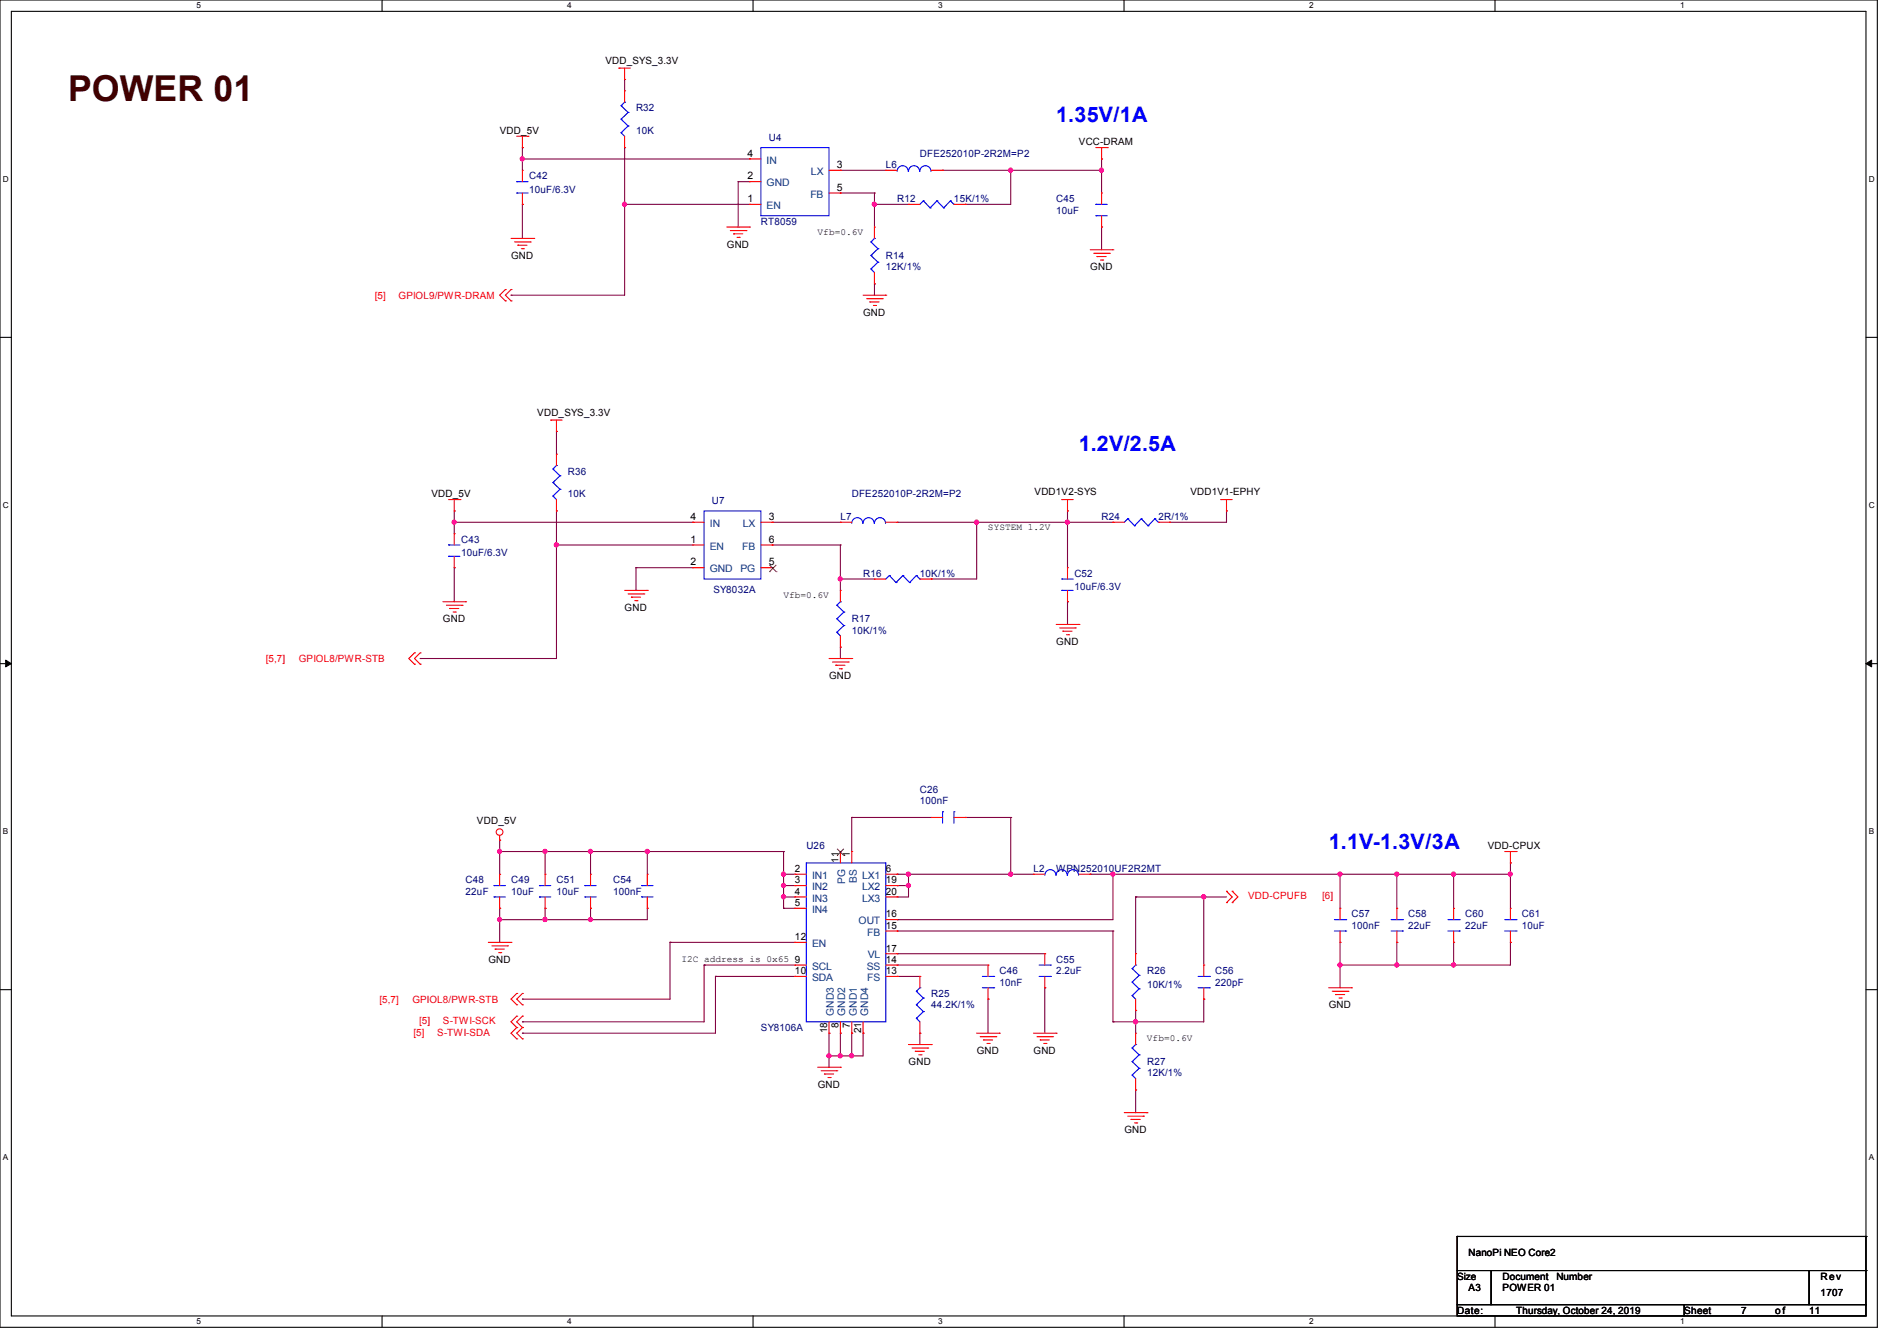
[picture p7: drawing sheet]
<svg xmlns="http://www.w3.org/2000/svg" width="297mm" height="210mm" viewBox="0 0 297 210" stroke-linecap="round" stroke-linejoin="round" font-family="sans-serif">
<path d="M0 0h293.9v207.9h-293.9zM1.8 1.8h290.3v204.3h-290.3z" fill="none" stroke="#000" stroke-width=".17"/>
<g fill="#fff">
<path d="M30.8 .2h.7v1.4h-.7z"/>
<path d="M30.8 206.2h.7v1.4h-.7z"/>
</g>
<path d="M59.8 0v1.8M59.8 206.1v1.8" fill="none" stroke="#000" stroke-width=".17"/>
<g fill="#fff">
<path d="M88.8 .2h.7v1.4h-.7z"/>
<path d="M88.8 206.2h.7v1.4h-.7z"/>
</g>
<path d="M117.9 0v1.8M117.9 206.1v1.8" fill="none" stroke="#000" stroke-width=".17"/>
<g fill="#fff">
<path d="M146.9 .2h.7v1.4h-.7z"/>
<path d="M146.9 206.2h.7v1.4h-.7z"/>
</g>
<path d="M176 0v1.8M176 206.1v1.8" fill="none" stroke="#000" stroke-width=".17"/>
<g fill="#fff">
<path d="M205 .2h.7v1.4h-.7z"/>
<path d="M205 206.2h.7v1.4h-.7z"/>
</g>
<path d="M234.1 0v1.8M234.1 206.1v1.8" fill="none" stroke="#000" stroke-width=".17"/>
<g fill="#fff">
<path d="M263.1 .2h.6v1.4h-.6z"/>
<path d="M263.1 206.2h.6v1.4h-.6z"/>
<path d="M.5 27.3h.9v1.4h-.9z"/>
<path d="M292.6 27.3h.9v1.4h-.9z"/>
<path d="M.5 78.4h.9v1.4h-.9z"/>
<path d="M292.6 78.4h.9v1.4h-.9z"/>
</g>
<path d="M0 52.8h1.8M292.1 52.8h1.8" fill="none" stroke="#000" stroke-width=".17"/>
<g fill="#fff">
<path d="M.5 129.5h.8v1.4h-.8z"/>
<path d="M292.6 129.5h.8v1.4h-.8z"/>
</g>
<path d="M0 103.9h1.8M292.1 103.9h1.8" fill="none" stroke="#000" stroke-width=".17"/>
<path d="M.9 103.4l.9 .5-.9 .5zM292.1 103.9l.9-.5v1z" fill="#000" stroke="#000" stroke-width=".16"/>
<g fill="#fff">
<path d="M.5 180.5h.8v1.4h-.8z"/>
<path d="M292.6 180.5h.8v1.4h-.8z"/>
</g>
<g fill="none" stroke="#000" stroke-width=".17">
<path d="M0 155h1.8M292.1 155h1.8M228.1 199h5.4v5.3h-5.4zM228.1 193.6h.1M228.1 193.6v5.4M228.1 193.6h64M233.5 199h49.8v5.3h-49.8zM283.3 199h8.8v5.3h-8.8zM292.1 193.6h.1M292.1 199h.1M292.1 193.6v5.4M228.1 204.3h35.6v1.8h-35.6z"/>
<path d="M263.7 204.3h28.4v1.8h-28.4z"/>
</g>
<g fill="none" stroke="#800040" stroke-width=".17">
<path d="M97.8 12.4h.1M97.8 12.4v1.8M81.8 32h.1M81.8 24.9h.1M81.8 23.1h.1M81.8 23.1v3.6M81.8 32v5.3M81.8 24.9h35.5M97.8 32h.1M97.8 23.1h.1M97.8 32h19.5M97.8 23.1v23.1h-17.8"/>
<path d="M115.6 28.4h.1M115.6 35.6h.1M115.6 28.4h1.7M115.6 28.4v7.2M117.3 24.9h.1M131.6 30.2h.1M131.6 26.7h.1M131.6 26.7h7.1M131.6 30.2h5.3M136.9 32h.1M136.9 30.2h.1M136.9 32h5.3"/>
<path d="M136.9 30.2v5.4M147.6 26.7h.1M147.6 26.7h24.9M151.1 32h.1M158.2 26.7h.1M158.2 26.7v5.3h-7.1M172.5 35.6h.1M172.5 26.7h.1M172.5 24.9h.1M172.5 24.9v5.3M172.5 35.6v3.5M80 46.2h.1"/>
<path d="M136.9 44.4h.1M136.9 44.4v1.8M87.1 67.6h.1M87.1 67.6v3.5M71.1 81.8h.1M71.1 80h.1M71.1 88.9h.1M71.1 81.8h37.4M71.1 80v3.6M71.1 88.9v5.3M87.1 80h.1M87.1 85.3h.1"/>
<path d="M87.1 85.3h21.4M87.1 80v23.1h-21.3M99.6 92.5h.1M99.6 88.9h.1M99.6 88.9v3.6M99.6 88.9h8.9M120.9 81.8h.1M120.9 85.3h.1M120.9 81.8h10.7M120.9 85.3h10.7M131.6 90.7h.1M131.6 85.3h.1"/>
<path d="M131.6 85.3v7.2M131.6 90.7h5.3M140.5 81.8h.1M140.5 81.8h33.7M145.8 90.7h.1M152.9 81.8h.1M152.9 81.8v8.9h-7.1M167.1 81.8h.1M167.1 94.2h.1M167.1 80h.1M167.1 80v8.9M167.1 94.2v3.6"/>
<path d="M183.1 81.8h.1M192 80h.1M192 80v1.8h-8.9M65.8 103.1h.1M131.6 101.3h.1M131.6 101.3v1.8M78.2 133.3h.1M78.2 131.6h.1M78.2 131.6v5.3M78.2 133.3h44.5M85.3 133.3h.1M85.3 133.3v3.6"/>
<path d="M92.5 133.3h.1M92.5 133.3v3.6M101.3 133.3h.1M101.3 133.3v3.6M122.7 133.3h.1M122.7 138.7h.1M122.7 136.9h.1M122.7 133.3v8.9M122.7 136.9h1.8M122.7 138.7h1.8M133.3 128h.1M133.3 128h12.5"/>
<path d="M133.3 128v5.3M140.5 136.9h.1M140.5 138.7h.1M140.5 136.9h21.3M140.5 138.7h1.7M142.2 136.9h.1M142.2 138.7h.1M142.2 136.9v3.6h-1.7M151.1 128h.1M151.1 128h7.1M158.2 136.9h.1M158.2 128h.1"/>
<path d="M158.2 128v8.9M170.7 136.9h.1M170.7 136.9h65.8M174.2 136.9h.1M174.2 136.9v7.1h-33.7M209.8 136.9h.1M209.8 136.9v5.3M218.7 136.9h.1M218.7 136.9v5.3M227.6 136.9h.1M227.6 136.9v5.3M236.5 135.1h.1"/>
<path d="M236.5 136.9h.1M236.5 135.1v7.1M78.2 142.2h.1M78.2 144h.1M78.2 142.2v5.4M81.8 156.5h.1M85.3 142.2h.1M85.3 144h.1M85.3 142.2v1.8M92.5 142.2h.1M92.5 144h.1M92.5 142.2v1.8"/>
<path d="M101.3 142.2h.1M101.3 142.2v1.8h-23.1M104.9 147.6h.1M104.9 147.6v8.9h-23.1M104.9 147.6h19.6M110.2 151.1h.1M110.2 151.1v8.9h-28.4M110.2 151.1h14.3M112 152.9h.1M112 152.9v8.9h-30.2M112 152.9h12.5M122.7 140.5h.1"/>
<path d="M122.7 142.2h.1M122.7 140.5h1.8M122.7 142.2h1.8M140.5 145.8h.1M140.5 140.5h.1M140.5 144h.1M140.5 149.4h.1M140.5 151.1h.1M140.5 152.9h.1M140.5 151.1h14.2M140.5 145.8h33.7M140.5 152.9h3.5"/>
<path d="M140.5 149.4h23.1M154.7 156.5h.1M154.7 156.5v5.3M163.6 154.7h.1M163.6 154.7v7.1M174.2 145.8h.1M174.2 145.8v14.2M177.8 140.5h.1M177.8 158.2h.1M177.8 140.5v8.9M177.8 158.2v3.6M177.8 140.5h14.2"/>
<path d="M188.5 140.5h.1M188.5 156.5h.1M188.5 140.5v10.6M188.5 156.5v3.5h-14.3M209.8 151.1h.1M209.8 147.6h.1M209.8 147.6v7.1M218.7 147.6h.1M218.7 151.1h.1M218.7 147.6v3.5M227.6 147.6h.1M227.6 151.1h.1"/>
<path d="M227.6 147.6v3.5M236.5 147.6h.1M236.5 147.6v3.5h-26.7M81.8 160h.1M81.8 161.8h.1M129.8 161.8h.1M129.8 165.4h.1M129.8 161.8v5.3M131.6 165.4h.1M131.6 161.8h.1M131.6 161.8v3.6M133.3 165.4h.1"/>
<path d="M133.3 161.8h.1M133.3 161.8v3.6M135.1 161.8h.1M135.1 161.8v3.6h-5.3M144 161.8h.1M144 161.8v1.8M174.2 160h.1M177.8 170.7h.1M177.8 160h.1M177.8 170.7v3.5"/>
</g>
<g fill="#f0f" stroke="#f0f" stroke-width=".17">
<circle cx="97.8" cy="32" r=".32"/>
<circle cx="81.8" cy="24.9" r=".32"/>
<circle cx="136.9" cy="32" r=".32"/>
<circle cx="172.4" cy="26.6" r=".32"/>
<circle cx="158.2" cy="26.6" r=".32"/>
<circle cx="131.6" cy="90.7" r=".32"/>
<circle cx="71.1" cy="81.8" r=".32"/>
<circle cx="167.1" cy="81.8" r=".32"/>
<circle cx="152.9" cy="81.8" r=".32"/>
<circle cx="87.1" cy="85.3" r=".32"/>
<circle cx="177.8" cy="160" r=".32"/>
<circle cx="188.4" cy="140.4" r=".32"/>
<circle cx="122.7" cy="138.7" r=".32"/>
<circle cx="122.7" cy="136.9" r=".32"/>
<circle cx="122.7" cy="140.4" r=".32"/>
<circle cx="92.4" cy="144" r=".32"/>
<circle cx="92.4" cy="133.3" r=".32"/>
<circle cx="101.3" cy="133.3" r=".32"/>
<circle cx="142.2" cy="138.7" r=".32"/>
<circle cx="158.2" cy="136.9" r=".32"/>
<circle cx="142.2" cy="136.9" r=".32"/>
<circle cx="209.8" cy="136.9" r=".32"/>
<circle cx="174.2" cy="136.9" r=".32"/>
<circle cx="218.7" cy="151.1" r=".32"/>
<circle cx="227.6" cy="136.9" r=".32"/>
<circle cx="218.7" cy="136.9" r=".32"/>
<circle cx="209.8" cy="151.1" r=".32"/>
<circle cx="236.5" cy="136.9" r=".32"/>
<circle cx="227.6" cy="151.1" r=".32"/>
<circle cx="129.8" cy="165.3" r=".32"/>
<circle cx="85.3" cy="133.3" r=".32"/>
<circle cx="131.6" cy="165.3" r=".32"/>
<circle cx="85.3" cy="144" r=".32"/>
<circle cx="78.2" cy="144" r=".32"/>
<circle cx="133.3" cy="165.3" r=".32"/>
<circle cx="78.2" cy="133.3" r=".32"/>
</g>
<g fill="none" stroke="#f00" stroke-width=".17">
<path d="M96.9 10.7h.1M96.9 10.7h1.8M97.8 12.4h.1M97.8 14.2h.1M97.8 10.7v1.7M97.8 14.2v1.8M80 37.3h3.6M80.6 37.9h2.4M80.9 21.3h1.8M81.1 38.4h.1M81.1 38.4h1.4M81.6 38.9h.4"/>
<path d="M81.8 23.1h.1M81.8 26.7h.1M81.8 32h.1M81.8 21.3v1.8M81.8 26.7v1.7M81.8 30.2v1.8M82 38.9h.1M82.7 21.3h.1M83 37.9h.1M83.6 37.3h.1M97.8 23.1h.1M97.8 21.3v1.8"/>
<path d="M113.8 35.6h3.5M114.3 36.1h2.5M114.9 36.6h.1M114.9 36.6h1.4M115.4 37.2h.3M115.7 37.2h.1M116.8 36.1h.1M117.3 35.6h.1M117.3 32h.1M117.3 28.4h.1M117.3 24.9h.1M117.3 32h1.8"/>
<path d="M117.3 28.4h1.8M117.3 24.9h1.8M129.8 26.7h1.8M129.8 30.2h1.8M131.6 26.7h.1M131.6 30.2h.1M136.9 35.6h.1M136.9 35.6v1.7M138.7 26.7h.1M138.7 26.7h1.8M142.2 32h.1M142.2 32h1.8"/>
<path d="M145.8 26.7h1.8M147.6 26.7h.1M149.4 32h1.7M151.1 32h.1M170.7 39.1h3.5M171.2 39.7h2.5M171.6 23.1h1.8M172.5 24.9h.1M172.5 30.2h.1M172.5 35.6h.1M172.5 23.1v1.8M172.5 30.2v1.8"/>
<path d="M172.5 33.8v1.8M173.4 23.1h.1M173.7 39.7h.1M174.2 39.1h.1M79.1 47.1h.1M79.1 45.3h.1M79.1 45.3l-.9 .9 .9 .9M80 47.1h.1M80 45.3h.1M80 45.3l-.9 .9 .9 .9M135.1 46.2h3.6M135.7 46.8h2.4"/>
<path d="M136.2 47.3h.1M136.2 47.3h1.4M136.7 47.8h.4M136.9 44.4h.1M136.9 42.7v1.7M137.1 47.8h.1M138.1 46.8h.1M138.7 46.2h.1M171.7 40.2h.1M171.7 40.2h1.5M172.3 40.7h.3M172.6 40.7h.1"/>
<path d="M70.2 78.2h1.8M71.1 78.2v1.8M72 78.2h.1M86.2 65.8h.1M86.2 65.8h1.8M87.1 67.6h.1M87.1 71.1h.1M87.1 65.8v1.8M87.1 71.1v1.8M87.1 78.2v1.8M166.2 78.2h.1M166.2 78.2h1.8"/>
<path d="M167.1 78.2v1.8M191.1 78.2h.1M191.1 78.2h1.8M192 78.2v1.8M69.3 94.2h3.6M69.9 94.8h2.4M70.4 95.3h.1M70.4 95.3h1.4M71 95.8h.3M71.1 80h.1M71.1 83.6h.1M71.1 88.9h.1"/>
<path d="M71.1 83.6v1.7M71.1 87.1v1.8M71.3 95.8h.1M72.3 94.8h.1M72.9 94.2h.1M87.1 80h.1M97.8 92.5h3.5M98.3 93h2.5M98.8 93.5h.1M98.8 93.5h1.5M99.4 94.1h.3M99.7 94.1h.1"/>
<path d="M100.8 93h.1M101.3 92.5h.1M108.5 85.3h.1M108.5 88.9h.1M108.5 81.8h.1M108.5 81.8h1.7M108.5 85.3h1.7M108.5 88.9h1.7M119.1 81.8h1.8M119.1 85.3h1.8M119.1 88.9h1.8M120.9 81.8h.1"/>
<path d="M120.9 88.9h.1M120.9 85.3h.1M131.6 92.5h.1M131.6 81.8h.1M131.6 92.5v1.7M131.6 99.6v1.7M131.6 81.8h1.7M136.9 90.7h.1M136.9 90.7h1.8M138.7 81.8h1.8M140.5 81.8h.1M144 90.7h1.8"/>
<path d="M145.8 90.7h.1M165.4 97.8h3.5M165.9 98.3h2.5M166.4 98.8h.1M166.4 98.8h1.5M167 99.4h.3M167.1 80h.1M167.1 88.9h.1M167.1 94.2h.1M167.1 88.9v1.8M167.1 92.5v1.7M167.3 99.4h.1"/>
<path d="M168.4 98.3h.1M168.9 97.8h.1M174.2 81.8h.1M174.2 81.8h1.8M181.4 81.8h1.7M183.1 81.8h.1M192 80h.1M64.9 104h.1M64.9 102.2h.1M64.9 102.2l-.9 .9 .9 .9M65.8 104h.1M65.8 102.2h.1"/>
<path d="M65.8 102.2l-.9 .9 .9 .9M129.8 103.1h3.5M130.3 103.7h2.5M130.9 104.2h.1M130.9 104.2h1.4M131.4 104.7h.3M131.6 101.3h.1M131.7 104.7h.1M132.8 103.7h.1M133.3 103.1h.1M78.2 131.6h.1M78.2 136.9h.1"/>
<path d="M78.2 130.9v.7M78.2 136.9v1.8M85.3 136.9h.1M85.3 136.9v1.8M92.5 136.9h.1M92.5 136.9v1.8M101.3 136.9h.1M101.3 136.9v1.8M124.5 136.9h.1M124.5 138.7h.1M124.5 136.9h1.7M124.5 138.7h1.7"/>
<path d="M131.6 133.3h.1M131.6 133.3v1.8M133.3 133.3h.1M133.3 133.3v1.8M138.7 136.9h1.8M138.7 138.7h1.8M140.5 136.9h.1M140.5 138.7h.1M145.8 128h.1M145.8 128h1.8M149.4 128h1.7M151.1 128h.1"/>
<path d="M161.8 136.9h.1M161.8 136.9h1.8M168.9 136.9h1.8M170.7 136.9h.1M192 139.6h.1M192 139.6l.9 .9-.9 .9M192.9 139.6h.1M192.9 139.6l.9 .9-.9 .9M235.6 133.3h1.8M236.5 135.1h.1M236.5 133.3v1.8M237.4 133.3h.1"/>
<path d="M76.5 147.6h3.5M77 148.1h2.5M77.5 148.6h.1M77.5 148.6h1.5M78.1 149.2h.3M78.2 142.2h.1M78.2 140.5v1.7M78.4 149.2h.1M79.5 148.1h.1M80 147.6h.1M80.9 157.4h.1M80.9 155.6h.1"/>
<path d="M80.9 159.1h.1M80.9 155.6l-.9 .9 .9 .9M80.9 159.1l-.9 .9 .9 .9M81.8 157.4h.1M81.8 155.6h.1M81.8 159.1h.1M81.8 155.6l-.9 .9 .9 .9M81.8 159.1l-.9 .9 .9 .9M85.3 142.2h.1M85.3 140.5v1.7M92.5 142.2h.1M92.5 140.5v1.7"/>
<path d="M101.3 142.2h.1M101.3 140.5v1.7M124.5 140.5h.1M124.5 142.2h.1M124.5 151.1h.1M124.5 152.9h.1M124.5 147.6h.1M124.5 147.6h1.7M124.5 140.5h1.7M124.5 142.2h1.7M124.5 151.1h1.7M124.5 152.9h1.7"/>
<path d="M138.7 140.5h1.8M138.7 151.1h1.8M138.7 152.9h1.8M138.7 145.8h1.8M138.7 144h1.8M138.7 149.4h1.8M140.5 140.5h.1M140.5 152.9h.1M140.5 151.1h.1M140.5 145.8h.1M140.5 144h.1M140.5 149.4h.1"/>
<path d="M144 152.9h.1M144 152.9v1.8M154.7 156.5h.1M154.7 151.1h.1M154.7 151.1v1.8M154.7 154.7v1.8M163.6 154.7h.1M163.6 149.4h.1M163.6 149.4v1.7M163.6 152.9v1.8M177.8 158.2h.1M177.8 149.4h.1"/>
<path d="M177.8 149.4v1.7M177.8 156.5v1.7M188.5 156.5h.1M188.5 151.1h.1M188.5 151.1v1.8M188.5 154.7v1.8M192 141.4h.1M192.9 141.4h.1M208 154.7h3.6M208.6 155.2h2.4M209.1 155.7h.1M209.1 155.7h1.4"/>
<path d="M209.6 156.3h.4M209.8 147.6h.1M209.8 142.2h.1M209.8 142.2v1.8M209.8 145.8v1.8M210 156.3h.1M211 155.2h.1M211.6 154.7h.1M218.7 147.6h.1M218.7 142.2h.1M218.7 142.2v1.8M218.7 145.8v1.8"/>
<path d="M227.6 147.6h.1M227.6 142.2h.1M227.6 142.2v1.8M227.6 145.8v1.8M236.5 147.6h.1M236.5 142.2h.1M236.5 142.2v1.8M236.5 145.8v1.8M80.9 162.7h.1M80.9 160.9h.1M80.9 160.9l-.9 .9 .9 .9M81.8 162.7h.1"/>
<path d="M81.8 160.9h.1M81.8 160.9l-.9 .9 .9 .9M128 167.1h3.6M128.6 167.7h2.4M129.1 168.2h.1M129.1 168.2h1.4M129.6 168.7h.4M129.8 161.8h.1M129.8 160v1.8M130 168.7h.1M131 167.7h.1M131.6 167.1h.1"/>
<path d="M131.6 161.8h.1M131.6 160v1.8M133.3 161.8h.1M133.3 160v1.8M135.1 161.8h.1M135.1 160v1.8M142.2 163.6h3.6M142.8 164.1h2.4M143.3 164.6h.1M143.3 164.6h1.4M143.8 165.2h.4M144 161.8h.1"/>
<path d="M144 160v1.8M144.2 165.2h.1M145.2 164.1h.1M145.8 163.6h.1M152.9 161.8h3.6M153.5 162.3h2.4M154 162.9h.1M154 162.9h1.4M154.5 163.4h.4M154.9 163.4h.1M155.9 162.3h.1M156.5 161.8h.1"/>
<path d="M161.8 161.8h3.6M162.3 162.3h2.5M162.9 162.9h.1M162.9 162.9h1.4M163.4 163.4h.3M163.7 163.4h.1M164.8 162.3h.1M165.4 161.8h.1M176 174.2h3.6M176.6 174.8h2.4M177.1 175.3h.1M177.1 175.3h1.4"/>
<path d="M177.6 175.9h.4M177.8 170.7h.1M177.8 161.8h.1M177.8 161.8v1.8M177.8 168.9v1.8M178 175.9h.1M179 174.8h.1M179.6 174.2h.1"/>
<circle cx="78.2" cy="130.3" r=".52"/>
</g>
<g fill="none" stroke="#00f" stroke-width=".17">
<path d="M97.2 18.7h.1M97.2 16.6h.1M97.2 18.7l1.1 1M97.2 16.6l1.1 1M97.8 16h.1M97.8 16l-.6 .6M98.3 19.7h.1M98.3 17.6h.1M98.3 19.7l-1.1 1.1M98.3 17.6l-1.1 1.1M80.9 28.4h.1M80.9 30.2h.1"/>
<path d="M80.9 28.4h1.8M80.9 30.2h1.8M97.2 20.8h.1M97.2 20.8l.6 .5M119.1 23.1h10.7v10.7h-10.7zM136.4 37.9h.1M136.4 37.9l1.1 1M136.9 37.3h.1M136.9 37.3l-.5 .6M137.5 38.9h.1M137.5 38.9l-1.1 1.1M140.5 26.8a.87 .87 0 0 1 .8-.8 .87 .87 0 0 1 .9 .8"/>
<path d="M142.2 26.8a.87 .87 0 0 1 .9-.8 .87 .87 0 0 1 .9 .8M144 26.8a.87 .87 0 0 1 .9-.8 .87 .87 0 0 1 .9 .8M144.6 31.5h.1M144.6 31.5l-.6 .5M144.6 31.5l1 1.1M145.6 32.6h.1M146.7 31.5h.1M146.7 31.5l-1.1 1.1M146.7 31.5l1 1.1M147.7 32.6h.1M148.8 31.5h.1M148.8 31.5l-1.1 1.1"/>
<path d="M148.8 31.5l.6 .5M149.4 32h.1M171.6 32h.1M171.6 33.8h.1M171.6 32h1.8M171.6 33.8h1.8M136.4 42.1h.1M136.4 40h.1M136.4 42.1l.5 .6M136.4 40l1.1 1.1M137.5 41.1h.1M137.5 41.1l-1.1 1"/>
<path d="M86.6 77.7h.1M86.6 75.6h.1M86.6 73.4h.1M86.6 77.7l.5 .5M86.6 75.6l1.1 1M86.6 73.4l1.1 1.1M87.1 72.9h.1M87.1 72.9l-.5 .5M87.7 76.6h.1M87.7 74.5h.1M87.7 76.6l-1.1 1.1M87.7 74.5l-1.1 1.1"/>
<path d="M70.2 85.3h.1M70.2 87.1h.1M70.2 85.3h1.8M70.2 87.1h1.8M110.2 80h8.9v10.7h-8.9zM131 99h.1M131 96.9h.1M131 94.8h.1M131 99l.6 .6M131 96.9l1.1 1.1M131 94.8l1.1 1M131.6 94.2h.1"/>
<path d="M131.6 94.2l-.6 .6M132.1 98h.1M132.1 95.8h.1M132.1 98l-1.1 1M132.1 95.8l-1.1 1.1M133.3 82a.87 .87 0 0 1 .9-.9 .87 .87 0 0 1 .9 .9M135.1 82a.87 .87 0 0 1 .9-.9 .87 .87 0 0 1 .9 .9M136.9 82a.87 .87 0 0 1 .9-.9 .87 .87 0 0 1 .8 .9M139.2 90.1h.1M139.2 90.1l-.5 .6M139.2 90.1l1.1 1.1M140.3 91.2h.1"/>
<path d="M141.4 90.1h.1M141.4 90.1l-1.1 1.1M141.4 90.1l1 1.1M142.4 91.2h.1M143.5 90.1h.1M143.5 90.1l-1.1 1.1M143.5 90.1l.5 .6M144 90.7h.1M166.2 90.7h.1M166.2 92.5h.1M166.2 90.7h1.8M166.2 92.5h1.8"/>
<path d="M176.6 81.2h.1M176.6 81.2l-.6 .6M176.6 81.2l1 1.1M177.6 82.3h.1M178.7 81.2h.1M178.7 81.2l-1.1 1.1M178.7 81.2l1 1.1M179.7 82.3h.1M180.8 81.2h.1M180.8 81.2l-1.1 1.1M180.8 81.2l.6 .6M181.4 81.8h.1"/>
<path d="M77.3 138.7h.1M77.3 138.7h1.8M84.5 138.7h.1M84.5 138.7h1.7M91.6 138.7h.1M91.6 138.7h1.7M100.5 138.7h.1M100.5 138.7h1.7M126.2 135.1h12.5v24.9h-12.5zM147.6 127.1h.1M147.6 127.1v1.8M149.4 127.1h.1"/>
<path d="M149.4 127.1v1.8M163.6 137.1a.87 .87 0 0 1 .8-.9 .87 .87 0 0 1 .9 .9M165.4 137.1a.87 .87 0 0 1 .8-.9 .87 .87 0 0 1 .9 .9M167.1 137.1a.87 .87 0 0 1 .9-.9 .87 .87 0 0 1 .9 .9M77.3 140.5h.1M77.3 140.5h1.8M84.5 140.5h.1M84.5 140.5h1.7M91.6 140.5h.1M91.6 140.5h1.7M100.5 140.5h.1M100.5 140.5h1.7"/>
<path d="M143.5 159.5h.1M143.5 157.4h.1M143.5 155.2h.1M143.5 159.5l.5 .5M143.5 157.4l1.1 1M143.5 155.2l1.1 1.1M144 154.7h.1M144 154.7l-.5 .5M144.6 158.4h.1M144.6 156.3h.1M144.6 158.4l-1.1 1.1M144.6 156.3l-1.1 1.1"/>
<path d="M153.8 154.7h1.8M153.8 152.9h1.8M155.6 154.7h.1M155.6 152.9h.1M162.7 152.9h1.8M162.7 151.1h1.8M164.5 152.9h.1M164.5 151.1h.1M177.2 155.9h.1M177.2 153.8h.1M177.2 151.7h.1M177.2 155.9l.6 .6"/>
<path d="M177.2 153.8l1.2 1.1M177.2 151.7l1.2 1M177.8 151.1h.1M177.8 151.1l-.6 .6M178.4 154.9h.1M178.4 152.7h.1M178.4 154.9l-1.2 1M178.4 152.7l-1.2 1.1M187.6 154.7h1.8M187.6 152.9h1.8M189.4 154.7h.1M189.4 152.9h.1"/>
<path d="M208.9 145.8h1.8M208.9 144h1.8M210.7 145.8h.1M210.7 144h.1M217.8 145.8h1.8M217.8 144h1.8M219.6 145.8h.1M219.6 144h.1M226.7 145.8h1.8M226.7 144h1.8M228.5 145.8h.1M228.5 144h.1"/>
<path d="M235.6 145.8h1.8M235.6 144h1.8M237.4 145.8h.1M237.4 144h.1M177.2 168.4h.1M177.2 166.2h.1M177.2 164.1h.1M177.2 168.4l.6 .5M177.2 166.2l1.2 1.1M177.2 164.1l1.2 1.1M177.8 163.6h.1M177.8 163.6l-.6 .5"/>
<path d="M178.4 167.3h.1M178.4 165.2h.1M178.4 167.3l-1.2 1.1M178.4 165.2l-1.2 1"/>
</g>
<path d="M120.5 89.5h.1M120.5 88.5l1 1M121.5 89.5h.1M121.5 88.5l-1 1M131.1 134h.1M131.1 132.9l1 1.1M132.1 134h.1M132.1 132.9l-1 1.1" fill="none" stroke="#804000" stroke-width=".16"/>
<text font-size="5.6" fill="#400000" x="10.7" y="15.8">POWER 01</text>
<g font-size="3.3" fill="#00f">
<text x="165.4" y="19.1">1.35V/1A</text>
<text x="168.9" y="70.7">1.2V/2.5A</text>
<text x="208" y="132.9">1.1V-1.3V/3A</text>
</g>
<g font-size="1.6">
<text x="94.8" y="10">VDD_SYS_3.3V</text>
<text x="78.2" y="21">VDD_5V</text>
<text x="168.9" y="22.8">VCC-DRAM</text>
<text x="117" y="28.1">2</text>
<text x="117" y="24.5">4</text>
<text x="131" y="26.3">3</text>
<text x="131" y="29.8">5</text>
<text x="117" y="31.6">1</text>
<text x="80" y="40.6">GND</text>
<text x="113.8" y="38.8">GND</text>
<text x="170.7" y="42.3">GND</text>
<text x="135.1" y="49.4">GND</text>
<text x="84.1" y="65.1">VDD_SYS_3.3V</text>
<text x="67.6" y="77.9">VDD_5V</text>
<text x="162" y="77.6">VDD1V2-SYS</text>
<text x="186.4" y="77.6">VDD1V1-EPHY</text>
<text x="108.1" y="81.4">4</text>
<text x="120.4" y="81.4">3</text>
<text x="108.1" y="85">1</text>
<text x="108.1" y="88.5">2</text>
<text x="120.4" y="88.5">5</text>
<text x="120.4" y="85">6</text>
<text x="97.8" y="95.7">GND</text>
<text x="69.3" y="97.5">GND</text>
<text x="165.4" y="101">GND</text>
<text x="129.8" y="106.3">GND</text>
<text x="74.7" y="129.1">VDD_5V</text>
<text x="124.5" y="136.6">2</text>
<text x="138.7" y="136.6">6</text>
<text x="232.9" y="133">VDD-CPUX</text>
<text x="124.5" y="138.3">3</text>
<text x="124.5" y="140.1">4</text>
<text x="124.5" y="141.9">5</text>
<text x="138.7" y="138.3">19</text>
<text x="138.7" y="140.1">20</text>
<text x="138.7" y="143.7">16</text>
<text x="124.5" y="147.2">12</text>
<text x="138.7" y="145.5">15</text>
<text x="138.7" y="149">17</text>
<text x="76.5" y="150.8">GND</text>
<text x="124.5" y="150.8">9</text>
<text x="124.5" y="152.6">10</text>
<text x="138.7" y="152.6">13</text>
<text x="138.7" y="150.8">14</text>
<text x="208" y="157.9">GND</text>
<text x="142.2" y="166.8">GND</text>
<text x="152.9" y="165">GND</text>
<text x="161.8" y="165">GND</text>
<text x="128" y="170.3">GND</text>
<text x="176" y="177.5">GND</text>
<text x="229.9" y="196.7">NanoPi NEO Core2</text>
<text x="228.1" y="200.4">Size</text>
<text x="229.9" y="202.2">A3</text>
<text x="235.2" y="200.4">Document</text>
<text x="235.3" y="202.2">POWER 01</text>
<text x="243.7" y="200.4">Number</text>
<text x="285" y="200.4">Rev</text>
<text x="285" y="202.9">1707</text>
<text x="228.1" y="205.7">Date:</text>
<text x="237.4" y="205.7">Thursday, October 24, 2019</text>
<text x="263.7" y="205.7">Sheet</text>
<text x="272.6" y="205.7">7</text>
<text x="277.9" y="205.7">o f</text>
<text x="283.3" y="205.7">11</text>
</g>
<g font-size="1.6" fill="#000080">
<text x="99.6" y="17.4">R32</text>
<text x="99.6" y="21">10K</text>
<text x="120.4" y="22.1">U4</text>
<text x="82.9" y="28.1">C42</text>
<text x="138.7" y="26.3">L6</text>
<text x="144" y="24.6">DFE252010P-2R2M=P2</text>
<text x="82.9" y="30.2">10uF/6.3V</text>
<text x="119.1" y="35.2">RT8059</text>
<text x="140.5" y="31.7">R12</text>
<text x="149.4" y="31.7">15K/1%</text>
<text x="165.4" y="31.7">C45</text>
<text x="165.4" y="33.4">10uF</text>
<text x="138.7" y="40.6">R14</text>
<text x="138.7" y="42.3">12K/1%</text>
<text x="88.9" y="74.3">R36</text>
<text x="88.9" y="77.9">10K</text>
<text x="133.4" y="77.9">DFE252010P-2R2M=P2</text>
<text x="111.5" y="79">U7</text>
<text x="131.6" y="81.4">L7</text>
<text x="172.5" y="81.4">R24</text>
<text x="181.4" y="81.4">2R/1%</text>
<text x="72.2" y="85">C43</text>
<text x="72.2" y="87.1">10uF/6.3V</text>
<text x="111.7" y="92.8">SY8032A</text>
<text x="135.1" y="90.3">R16</text>
<text x="144" y="90.3">10K/1%</text>
<text x="168.2" y="90.3">C52</text>
<text x="168.2" y="92.5">10uF/6.3V</text>
<text x="133.4" y="97.5">R17</text>
<text x="133.4" y="99.2">10K/1%</text>
<text x="144" y="124.1">C26</text>
<text x="144" y="125.9">100nF</text>
<text x="126.2" y="133">U26</text>
<text x="161.8" y="136.6">L2</text>
<text x="165.4" y="136.6">WPN252010UF2R2MT</text>
<text x="72.9" y="138.3">C48</text>
<text x="72.9" y="140.1">22uF</text>
<text x="80" y="138.3">C49</text>
<text x="80" y="140.1">10uF</text>
<text x="87.1" y="138.3">C51</text>
<text x="87.1" y="140.1">10uF</text>
<text x="96" y="138.3">C54</text>
<text x="96" y="140.1">100nF</text>
<text x="211.6" y="143.7">C57</text>
<text x="220.5" y="143.7">C58</text>
<text x="229.4" y="143.7">C60</text>
<text x="238.3" y="143.7">C61</text>
<text x="211.6" y="145.5">100nF</text>
<text x="220.5" y="145.5">22uF</text>
<text x="229.4" y="145.5">22uF</text>
<text x="238.3" y="145.5">10uF</text>
<text x="156.5" y="152.6">C46</text>
<text x="156.5" y="154.3">10nF</text>
<text x="165.4" y="150.8">C55</text>
<text x="165.4" y="152.6">2.2uF</text>
<text x="179.6" y="152.6">R26</text>
<text x="179.6" y="154.7">10K/1%</text>
<text x="190.3" y="152.6">C56</text>
<text x="190.3" y="154.3">220pF</text>
<text x="119.1" y="161.5">SY8106A</text>
<text x="145.8" y="156.1">R25</text>
<text x="145.8" y="157.9">44.2K/1%</text>
<text x="179.6" y="166.8">R27</text>
<text x="179.6" y="168.6">12K/1%</text>
</g>
<g font-size="1.6" fill="#004080">
<text x="120" y="29.2">GND</text>
<text x="120" y="25.6">IN</text>
<text x="127" y="27.4">LX</text>
<text x="120" y="32.7">EN</text>
<text x="126.9" y="30.9">FB</text>
<text x="111.1" y="82.5">IN</text>
<text x="116.3" y="82.5">LX</text>
<text x="111.1" y="86.1">EN</text>
<text x="111.1" y="89.6">GND</text>
<text x="115.9" y="89.6">PG</text>
<text x="116.2" y="86.1">FB</text>
<text x="127.1" y="137.6">IN1</text>
<text x="135" y="137.6">LX1</text>
<text x="127.1" y="139.4">IN2</text>
<text x="127.1" y="141.2">IN3</text>
<text x="127.1" y="143">IN4</text>
<text x="132.3" y="138.4" transform="rotate(-90 132.3 138.4)">PG</text>
<text x="134.1" y="138.2" transform="rotate(-90 134.1 138.2)">BS</text>
<text x="135" y="139.4">LX2</text>
<text x="135" y="141.2">LX3</text>
<text x="127.1" y="148.3">EN</text>
<text x="134.4" y="144.7">OUT</text>
<text x="135.8" y="146.5">FB</text>
<text x="127.1" y="151.8">SCL</text>
<text x="127.1" y="153.6">SDA</text>
<text x="135.7" y="151.8">SS</text>
<text x="135.8" y="153.6">FS</text>
<text x="135.9" y="150.1">VL</text>
<text x="130.6" y="159.1" transform="rotate(-90 130.6 159.1)">GND3</text>
<text x="132.3" y="159.1" transform="rotate(-90 132.3 159.1)">GND2</text>
<text x="134.1" y="159.1" transform="rotate(-90 134.1 159.1)">GND1</text>
<text x="135.9" y="159.1" transform="rotate(-90 135.9 159.1)">GND4</text>
</g>
<g font-size="1.6" fill="#f00">
<text x="58.7" y="46.8">[5]</text>
<text x="62.4" y="46.8">GPIOL9/PWR-DRAM</text>
<text x="41.6" y="103.7">[5,7]</text>
<text x="46.8" y="103.7">GPIOL8/PWR-STB</text>
<text x="195.4" y="140.8">VDD-CPUFB</text>
<text x="207" y="140.8">[6]</text>
<text x="59.4" y="157">[5,7]</text>
<text x="64.6" y="157">GPIOL8/PWR-STB</text>
<text x="65.6" y="160.4">[5]</text>
<text x="69.3" y="160.4">S-TWI-SCK</text>
<text x="64.7" y="162.2">[5]</text>
<text x="68.5" y="162.2">S-TWI-SDA</text>
</g>
<g font-size="1.5">
<text x="128" y="36.8">Vfb=0.6V</text>
<text x="154.7" y="83">SYSTEM 1.2V</text>
<text x="122.7" y="93.7">Vfb=0.6V</text>
<text x="131.3" y="135.1" transform="rotate(-90 131.3 135.1)">11</text>
<text x="133.1" y="134.2" transform="rotate(-90 133.1 134.2)">1</text>
<text x="106.7" y="150.6">I2C address is 0x65</text>
<text x="129.5" y="161.8" transform="rotate(-90 129.5 161.8)">18</text>
<text x="131.3" y="160.9" transform="rotate(-90 131.3 160.9)">8</text>
<text x="133.1" y="160.9" transform="rotate(-90 133.1 160.9)">7</text>
<text x="134.8" y="161.8" transform="rotate(-90 134.8 161.8)">21</text>
<text x="179.6" y="163">Vfb=0.6V</text>
</g>
<g font-size="1.3">
<text x="30.8" y="1.3">5</text>
<text x="88.8" y="1.3">4</text>
<text x="146.9" y="1.3">3</text>
<text x="205" y="1.3">2</text>
<text x="263.1" y="1.3">1</text>
<text x=".5" y="28.4">D</text>
<text x="292.6" y="28.4">D</text>
<text x=".5" y="79.5">C</text>
<text x="292.6" y="79.5">C</text>
<text x=".5" y="130.6">B</text>
<text x="292.6" y="130.6">B</text>
<text x=".5" y="181.7">A</text>
<text x="292.6" y="181.7">A</text>
<text x="30.8" y="207.4">5</text>
<text x="88.8" y="207.4">4</text>
<text x="146.9" y="207.4">3</text>
<text x="205" y="207.4">2</text>
<text x="263.1" y="207.4">1</text>
</g>
</svg>
